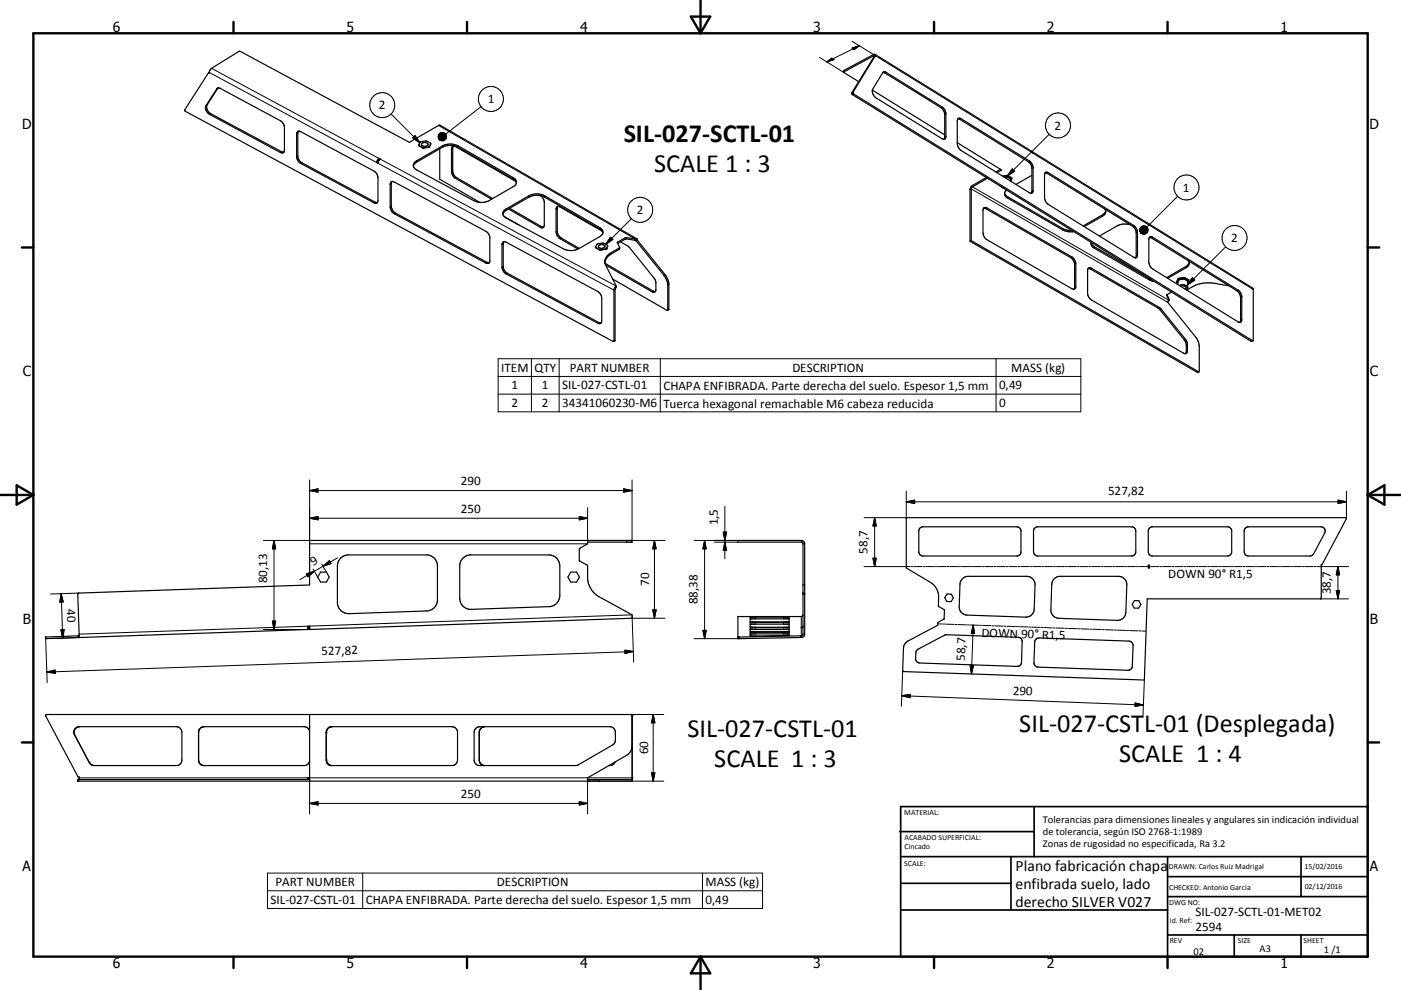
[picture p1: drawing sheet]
<svg xmlns="http://www.w3.org/2000/svg" width="420mm" height="297mm" viewBox="0 0 420 297" stroke-linecap="round" stroke-linejoin="round" font-family="sans-serif">
<g fill="none" stroke="#000" stroke-width=".36">
<path d="M262.2 16.9l-.4-.1-8.8 4.8M262.4 16.9l.2 .1a.49 .49 0 0 0-.1-.6 .49 .49 0 0 0-.7 0l-8.7 4.7-.1 .5M262.4 16.9l-.4 .2-6.6 10.8 .1 .4 119.6 74.1 .6-.2M262.4 16.9l-6.6 10.8 .1 .5 119.8 74M262.4 16.3l47 29.2M62.5 21.8l.2 .1 .2-.7 .5-.7 8.6-5.1 50.7 27.3 8.8-5.1h.5l58.9 34M62.5 21.8l-7.1 11.1 .2 .5 128.4 69.1M62.7 21.7l-.2 .1M65.1 26.5l.3-.1 .6 .1 18.1 9.7a2.51 2.51 0 0 1 1.2 2v6.8a.76 .76 0 0 1-.4 .8 .76 .76 0 0 1-.8-.1l-21.3-11.4a2.22 2.22 0 0 1-1.1-2.6zM65.3 26.4l-3.2 5.1a2.17 2.17 0 0 0 1.1 2.6l21.4 11.5 .5 .1M65.4 26.4h-.1M89.2 39.5h1l21.9 11.8a2.49 2.49 0 0 1 1.2 2v6.8a.75 .75 0 0 1-.3 .8 .75 .75 0 0 1-.9-.1l-21.9-11.8a2.51 2.51 0 0 1-1.3-2v-6.8z"/>
<path d="M89.5 39.4l-.2 .4v7.2l.8 1.5 22.3 12.1 .7 .2M253 21.6l4.5 2.9M261.5 27l21.7 13.5M264.7 21.7l.6 .2 16.8 10.4a2.76 2.76 0 0 1 1.1 2.1v6.8l-.1 .6M264.8 21.7h.9l17 10.5a2.66 2.66 0 0 1 .9 2v6.8a.69 .69 0 0 1-.3 .7 .69 .69 0 0 1-.9-.1l-19.8-12.2a2.35 2.35 0 0 1-1-2.7zM287.1 35.7l.5-.3 .5 .2 20.7 12.8 .7 .9 .2 .8v7.3a.67 .67 0 0 1-.4 .5 .67 .67 0 0 1-.7-.1l-20.7-12.8-.6-.9-.3-1zM287.2 35.6l.6 .2 20.6 12.8a2.64 2.64 0 0 1 1 2v6.9l-.2 .5M113.3 48.6l-.4 .2M113.3 48.6h.1M113.6 48h.1M113.6 47.5l.4 .2-.5 .7-.2 .6-.4-.2M113.6 47.5v.5"/>
<path d="M113.6 47.5l-.5 .7-.2 .6M113.6 48l-.3 .6M117.1 54.7l.5-.3 .6 .2 27.4 14.8a2.58 2.58 0 0 1 1.2 1.8v7.2a.75 .75 0 0 1-1.2 .5l-27.4-14.8a2.47 2.47 0 0 1-1.2-2zM117.5 54.5l-.2 .6v6.8a2.5 2.5 0 0 0 1.2 2l27.5 14.8 .7 .1M123.9 49.8l.3-.6 .7-.6 7.8-4.4a5.3 5.3 0 0 1 4.7 0l16.5 9.5 .7 .7M124.4 48.6l8.3-4.8a5.3 5.3 0 0 1 4.7 0l16.5 9.5a1.43 1.43 0 0 1 1 1.4 1.43 1.43 0 0 1-1 1.3l-7.2 4.2a5.1 5.1 0 0 1-4.7 0l-17-9.2a1.4 1.4 0 0 1-.6-2.4zM125.5 43.5l.1 .1M125.5 43.5l.2 .2M125.6 43.7h.1M125.7 43.7l1 .6M126.4 43.1a1.13 1.13 0 0 1 1.9 .3 1.12 1.12 0 0 1-1.9-.2zM126.7 44.3h.4"/>
<path d="M126.7 44.3l.4 .1M126.7 44.3h.1M126.9 44.4h.1M127 44.4h-.1M127.1 44.3v.1M128.5 44.1l-1.4 .3M128.5 44.1v.1M128.6 44.1h.1M128.8 44l-.3 .1M128.8 44h.1M129.1 43.2l-.3 .8M129.1 43.2l-.1-.3a2.61 2.61 0 0 0-2.9-.3l-.6 .9"/>
<path d="M129.1 43.2h.1M131.8 44.7v9.1l12 6.9M135.9 43.8l-.2 .4v7.3l.6 1.3 11.4 6.8M154.6 54.4l.2 .5M154.6 54.4l-18.1-10.4a.69 .69 0 0 0-.7-.2 .69 .69 0 0 0-.4 .6v7.3l.6 1.3 11.4 6.8M162 58.7a2.52 2.52 0 0 1 1.2 2v6.8l-.2 .6M287 42.8l13.3 8.2-1.4 .8M295.7 53.2l-4.2 2.5-.6 1-.1 15.7M296.1 53.5l-4.6 2.6-.3 .4v15.7M300 50.8l-1.4 .8M300.2 56l.6 .4M301.1 53.2h.1"/>
<path d="M301.2 53.2l1.2 .1M301.2 57.9l.2 1 .7 .6 16.5 9.5 1.6 .5h1.8M301.2 57.9l.7 1 16.7 9.7 1.5 .5h1.3M301.8 57l-.6 .9M301.9 52.7l-1.2 .2 1.3-.2 1.2 .8M301.9 52.7l.2 .1M301.9 52.7v.1M301.9 52.8l-.7 .4M302.1 52.8l1.1 .7M302.1 52.8l.4 .5M302.5 53.3l.1 .1M302.6 53.4h.6"/>
<path d="M302.6 53.4l.3 .2 .1 .8M303.2 53.5l-.2 .6M309.3 45.5l.3 .1M309.4 45.5l.3 .5-.1-.4M309.4 52.6l-4.8 2.7M309.5 45.5l66.1 41 .1 15.7M313.3 51.8l.6 .2 26 16.2 .7 1.5v7.2l-.1 .4M313.4 51.8l.4 .1M313.4 51.7l.9 .1 25.6 15.8a2.76 2.76 0 0 1 1.1 2.1v6.8a.69 .69 0 0 1-.3 .8 .69 .69 0 0 1-.8-.1l-26-16.2-.7-1.5v-7.3zM150.8 64.3l.9-1.2 6.9-3.9a5 5 0 0 1 4.7 0l16.5 9.5 .8 .7M150.8 72.6h.9l27.5 14.8a2.51 2.51 0 0 1 1.2 2v6.8a.75 .75 0 0 1-.4 .8 .75 .75 0 0 1-.8 0l-27.7-15-.7-.8-.3-1v-6.8zM151 72.5l-.1 .7v6.7a2.46 2.46 0 0 0 1.2 2.1l27.4 14.8 .7 .1"/>
<path d="M151.1 64.9l4.5 2.6M151.2 63.1l7.4-4.4a5.2 5.2 0 0 1 4.7 0l16.5 9.6a1.44 1.44 0 0 1 1 1.3 1.44 1.44 0 0 1-1 1.4l-6.3 3.6a5.2 5.2 0 0 1-4.6 .1l-17.1-9.2a1.4 1.4 0 0 1-.6-2.4zM152.4 62.7l9.6 5.5 .6 .2 .4-.3M152.8 62.5l9.5 5.5 .7 .2M167.2 61.9l-.1 .6v6.8a2.56 2.56 0 0 0 1.1 2.1l5.5 3.1M178.6 74.1l.1 .2M178.6 74.1h.1M178.7 74.3h.1M178.7 74.3l1 .6M179.5 73.7a1.13 1.13 0 0 1 1.9 .4 1.12 1.12 0 0 1-2-.3zM179.7 74.9l.2 .1M179.7 74.9h.1"/>
<path d="M179.7 74.9l.3 .1M179.9 75h.2M180.6 69.4l.2 .4M180.6 69.4l-12.7-7.3a.71 .71 0 0 0-.9-.1 .71 .71 0 0 0-.3 .8v6.7a2.56 2.56 0 0 0 1.2 2.1l5.4 3.1M181.4 79l14.4 8.3 .7 .2M181.5 74.8l-1.4 .2M181.8 74.6l-.3 .2M182.2 73.8l-.4 .8M182.2 73.8l-.1-.2a2.51 2.51 0 0 0-3-.4l-.5 .9M182.2 73.8h.1M185.8 74.3l-2.5 1.5a2.92 2.92 0 0 0-1.7 3.8l3.2 6.2M186 72.5l2.8 1.8 7.4 9.3 .4 1.1v2.4a.71 .71 0 0 1-1.1 .4l-13.9-8"/>
<path d="M190.4 72.1l-2.7-.4-2.5 1.4M190.4 71.7l-2.7-.4-2.5 1.3 .6 2.1-2.5 1.5a3.5 3.5 0 0 0-2 2.5M190.4 71.7v.4M190.4 72.1l.2-.1 .1 .3M190.4 71.7l.4-.1 .3 .5M190.7 72.3l8.3 10.3a5.1 5.1 0 0 1 1.2 3l-.1 7.5M191.1 72.1l8.3 10.2 .8 1.5 .3 1.2v7.9l-.4 .2M191.1 72.1l-.4 .2M290.8 72.4l68.2 39.4 .5-.3M291.2 72.2l68.3 39.3M291.2 72.2l-.4 .2M294.9 62.4l.6 .2 25.5 14.7a2.56 2.56 0 0 1 1.2 2v6.8l-.2 .7"/>
<path d="M295 62.4h.9l25.7 14.8 .7 .9 .2 .8v7a.72 .72 0 0 1-.3 .8 .72 .72 0 0 1-.8-.1l-25.7-14.8-.7-.9-.3-1v-6.8zM327.1 72.9l.7 1 17.2 9.9M327.2 72.7a1.48 1.48 0 0 0 .9 1.8l16.5 9.5 1.6 .5M331.2 62.7a1.35 1.35 0 0 1-.7 2.1l-5.4 3.2M331.5 63.3l-.7 1-6.1 3.5M338.8 67.4a5.2 5.2 0 0 0-3.9 .4l-5.3 3M344.6 71.3l.4-.3 .6 .2 26 16.1 .7 1.5v7.3a.68 .68 0 0 1-.4 .6 .68 .68 0 0 1-.7-.1l-25.8-16.1-.8-1.1-.2-.8zM344.6 71.2l.4 .1 25.8 15.9a2.74 2.74 0 0 1 1.1 2.1v6.8l-.1 .6M356.2 78.2a1.36 1.36 0 0 1-.6 2.1l-5.5 3.2M356.5 78.8l-.7 1-6 3.5M183.7 83.7l16.4 9.4M184.8 85.8l-.4 1v15.4l-.4 .2"/>
<path d="M184.8 85.8l-.5 .5-.2 .7-.1 15.5M326.2 80.6l.4-.3 .7 .2 20.4 11.8 7.9 9.7 .4 1.1v2.2a.73 .73 0 0 1-.3 .7 .73 .73 0 0 1-.9-.1l-27.5-15.9a2.65 2.65 0 0 1-1.2-2zM326.3 80.5l.6 .2 20.7 12 7.6 9.5 .5 1.3v2l-.2 .6M349.9 88.4l-.1 .2 .7 1.5M349.9 88.4l.6 1.7M350.5 90.1l-.4 .6 8.3 10.3a5.3 5.3 0 0 1 1.1 3v7.5M351.2 87.6l-1.3 .8M352.9 84.6l.2 .2M353.3 83.7l-.3 .8M353.3 83.7h.1M353.5 83.6l-.2 .1M353.5 83.6h.1"/>
<path d="M353.5 83.6l.7 .2M353.6 85.7a1.92 1.92 0 0 1 2.5 .5M353.9 85.9a1 1 0 0 1 1.6 .6l-.2 .2M354.2 83.8l1.4 .2M354.2 83.8l-1 .4-.1 1.2M355 83.4h.1M355 83.4l-1.5 .2M355 83.4l-.8 .4M355.1 83.4h.1M355.1 83.4l1.1 .6M355.1 83.4l.5 .6M355.6 84l.3 .1"/>
<path d="M355.6 84l.2 .1M355.8 84.1l.3 .5M356.1 84.6l-.1 1.9-.4 .4M356.1 84.6v.1M356.2 84v.1M356.2 84.1v.1M356.2 84.1h-.3M356.2 84.1l-1.2-.8-1.6 .3-.5 1M356.2 84.2l-.1 .4M368.4 85.7l-4.3-.7a10.1 10.1 0 0 0-6.5 1l-1.8 1M271.8 155.4l131.6-.1 .3 .2-7.3 13.9h-.3l-.1 10.2-52.1 .1-.8 24.3-72.3-2.5-.2-.3 .3-6.8 .4-1.4 .9-.7 8.9-4.7 .1-.9 1.8-1 .2-2.6-1.9-1.3 .1-2.6a5 5 0 0 0-2.4-4.5l-7.3-4.3zM275.8 158.4l.9-.4h28.2l.7 .3 .5 .8v6.7l-.4 .6-.6 .4h-28.4a1.26 1.26 0 0 1-1.2-1.2v-6.3z"/>
<path d="M310.1 158.6l1-.6h28.1a1.3 1.3 0 0 1 1.3 1.3v6.3a1.3 1.3 0 0 1-1.3 1.2h-28.1a1.31 1.31 0 0 1-1.2-1.2v-6.3zM344.6 158.4l.9-.4h22.5a1.3 1.3 0 0 1 1.3 1.3v6.3a1.3 1.3 0 0 1-1.3 1.2h-22.5a1.3 1.3 0 0 1-1.2-1.2v-6.3zM373.4 158.4l.9-.4h21.7a1.27 1.27 0 0 1 1.2 1.9l-3.4 6.2-.8 .7h-18.7a1.31 1.31 0 0 1-1.3-1.2v-6.3zM96.1 171.6h1.7l.9 1.5-.9 1.5h-1.7l-.8-1.5zM102.1 167.4l1.1-.7 1.3-.2h23.3a3.3 3.3 0 0 1 3.3 3.3v10.2a3.3 3.3 0 0 1-3.1 3.3l-23.4 .8a3.3 3.3 0 0 1-3.4-3.3v-11.4l.2-.9zM138.8 167.4l1.1-.7 1.3-.2h23.3a3.3 3.3 0 0 1 3.3 3.3v8.9a3.3 3.3 0 0 1-3.2 3.3l-23.3 .8a3.3 3.3 0 0 1-3.5-3.3l.1-10.1 .4-1.3zM171.1 171.6h1.8l.8 1.5-.8 1.5h-1.8l-.8-1.5zM176.2 162.6h13.3v-.5h-96.7v13.4l-69.3 2.5-.2 .3 .4 13M176.2 162.1v1.1l-2.5 1.5v3.5l2.4 1.4 .1 3.6a6.7 6.7 0 0 0 3.4 5.8l9.9 5.5v1l-96.6 3.4M240.7 175.5h.5M283.9 178.2l1.3 .1 .6 1.1-.7 1.1h-1.3l-.6-1.2zM288.6 173.6l.9-.6 .8-.1h17.5a2.5 2.5 0 0 1 2.5 2.6l-.2 7.2a2.48 2.48 0 0 1-2.6 2.5l-17.5-.7a2.47 2.47 0 0 1-2.4-2.5l.2-7.1z"/>
<path d="M316.1 173.6l1-.6 .7-.1h17.5a2.5 2.5 0 0 1 2.5 2.6l-.3 8.2a2.47 2.47 0 0 1-2.5 2.4l-17.5-.6a2.48 2.48 0 0 1-2.4-2.6l.2-7.6 .3-1.1zM344.3 169.6h.3v.8h-.3zM13.7 191.6h.1M23.4 191.3h.3M23.4 190.8h.3M23.4 190.8v.5M23.4 190.8l-9.7 .3v.5M23.4 191.3l-9.7 .3M92.4 188.9l-68.7 2.4M92.4 188.9l-.1-1 .5-.1 .1 1.1M92.4 188.9h.5M92.8 188.3l-.5 .1"/>
<path d="M221.2 185v6.6l18.8-.3M221.2 191.1h.1M221.3 185h-.1M224.9 185.2h11.6M224.9 185.2v1.3M224.9 186.8v1.3M224.9 188.4v1.1h1.1h10.6v-1.1M224.9 189.7v1.1M224.9 189.7h.1M224.9 188.4h.1M224.9 188.1h11.6M224.9 186.8h11.6"/>
<path d="M224.9 186.5h11.6M224.9 185.7h.1M224.9 189.7h11.6M224.9 188.4h11.6M224.9 190.2h11.6M224.9 190.8h.1M224.9 190.2v.1M224.9 185.7h11.6M224.9 188.1h.1M224.9 186.5h.1M225 188.9h11.5M225 187.3h11.5"/>
<path d="M225 186.8h-.1M225 185.2h-.1M236.5 190.6l-11.6 .2M236.5 188.9h.1M236.5 189.7h.1M236.5 190.6h.1M236.5 188.4h.1M236.5 190.2l.1 .1M236.5 186.8h.1M236.5 186.5h.1M236.5 188.1h.1M236.5 185.2h.1"/>
<path d="M236.5 185.7h.1M236.5 187.3h.1M236.6 185.2v1.3M236.6 186.8v1.3M236.6 189.7v.9M240 190.8l.5-.1 .2-.4-.1-27.5-.4-.2h-19v-.5h19l.9 .6 .1 27.6a1.06 1.06 0 0 1-1.2 1M240 190.8l-18.7 .3M240 190.8v.5M240.2 188.3v.1M240.5 188.3l-.3 .1M240.6 188.1l-.1 .1M240.7 188l-.2 .3"/>
<path d="M240.7 187.8v.2M240.7 184.5l-.5 .5h-18.9M274.8 195.1l8.7-4.7 21.8 .8a1.22 1.22 0 0 1 1.2 1.3l-.3 6.2a1.25 1.25 0 0 1-1.2 1.2l-29.3-1a1.27 1.27 0 0 1-1.2-1.3l.1-2zM310.6 191.7l.9-.3 27 .9a1.3 1.3 0 0 1 1.2 1.3l-.2 6.3a1.3 1.3 0 0 1-1.3 1.2l-27-1a1.26 1.26 0 0 1-1.2-1.2l.2-6.3zM340.1 180.2h1.3l.6 1.2-.6 1.1-1.3-.1-.7-1.1zM59.6 219.4v9.2M59.7 218.9l-.1 .2M59.8 218.9l-.3 .5M60.1 218.4l-.4 .5M60.6 218.1l-.5 .3M60.9 218h30.3a1.67 1.67 0 0 1 1.6 1.4M60.9 218l-.3 .1"/>
<path d="M61.2 218h-.3M92.8 214.4v19.9M97.9 219.4l-.1 8.6M98 218.9l-.2 .5M98.2 218.6l-.2 .3M98.3 218.6l-.4 .5M98.7 218.2l-.5 .4M98.9 218.1l-.9 .8M99.5 218h36a1.72 1.72 0 0 1 1.7 1.7v8.3a1.73 1.73 0 0 1-1.4 1.7l-36.9-.1M99.5 218l-.6 .1M142.6 218.6l.4-.4 .8-.2h39a1.69 1.69 0 0 1 1.7 1.7v2.7l-.6 .9-11.1 6.4h-29.3a1.73 1.73 0 0 1-1.3-1.7v-8.3zM143.7 219.7v8.3"/>
<path d="M143.7 219.4v.3M143.8 219.1l-.1 .6M144.5 218.2l-.7 .9M144.5 218.2l.9-.2zM189.3 214.4l.2 .2M189.3 214.4h-175.4l-.2 .4 9.7 18.3h.3v.7M189.5 214.6v9.1a3.4 3.4 0 0 1-1.7 2.9l-11.6 6.8v.9M189.5 214.6v19.7M22.2 220.2l4.6 8.6M22.3 220.2a1.65 1.65 0 0 1 1.5-2.2h29.1a1.72 1.72 0 0 1 1.6 1.7v8.3a1.73 1.73 0 0 1-1.4 1.7h-24.9l-.8-.3M22.3 220.2l4.5 8.6M26.8 228.8l.6 .6"/>
<path d="M27.2 229.3l.2 .1M59.5 228.3l.6 1M60.1 229.3l.5 .3M92.8 233.4h-.5l.1 .5M92.8 228.3a1.61 1.61 0 0 1-1.6 1.4l-30.6-.1M97.8 228l.3 .9M97.8 228l.2 .9M98 228.9l.7 .6M98 228.9l.9 .7M98.9 229.6l.3 .1M143.7 228l.1 .6M143.7 228v.3"/>
<path d="M143.8 228.6l.5 .7 .8 .4M144.8 229.6l.2 .1M176.2 233.9h13.3M184.4 228.6a1.68 1.68 0 0 1-1.9 1.1M189.5 233.6v.7h-166.2v-.4h69.5"/>
</g>
<g fill="none" stroke="#000" stroke-width=".3">
<path d="M245.7 17.2l7.4 4.6M247.9 18.6l1.4-1.1 .7 .4zM255.5 14.4l2.1-.7-1.5 1.2zM255.5 12.4l7.1 4.4M257.6 13.7l-9.7 4.9M261.8 16.4v.4l.4 .2M262.6 16.8l46.8 29M262.6 16.8l-.2 .1M62.1 31.5l-.4 .2M62.7 21.7l50.2 27.1M63.2 34.1l-.4 .2M63.4 20.5l50.2 27"/>
<path d="M65.3 26.4l-.3 .3M89.3 40l-.4 .2M117.2 34.2l8.7 8.6M131.5 37.6l58.9 34.1M144.2 32l-10.6 8.2M253.1 21.1v.4M255.8 27.7l-.4 .2M255.9 28.2l-.3 .2M265.7 21.7l-.4 .2M282.4 32.1l-.3 .2M283.6 34.2l-.4 .2M288.1 35.6l-.3 .2"/>
<path d="M84.4 45.5l-.3 .2M89.3 46.8l-.4 .2M90.5 48.8l-.3 .2M113.3 49l70.8 38 .3-.2M114 47.7l70.8 38.1M117.3 55.1l-.3 .2M124.4 40.7l1.5 2.1-2.2-1.4zM124.9 48.2v.4M132.7 43.8v.4M135.7 44.5l-.3 .2M135.7 51.3l-.3 .2M136.9 53.3l-.4 .2"/>
<path d="M137.4 43.8v.4M153.9 53.3v.4M158.6 58.7v.5M163.3 58.7v.5M283.6 41l-.4 .2M290.8 56.9l.4-.2 58.9 34M291.5 55.7v.4l59 34M300.5 52.8l1.6-.2 1.4 .8-.5 1M302.1 59.1v.4M303.5 50.7l.7 .7-2.1 1.4zM308.6 48.3l-.4 .2M309.7 46l66 40.8"/>
<path d="M309.7 57.2l-.3 .2M309.7 50.3l-.3 .3M314.3 51.8l-.4 .2M314.6 40.3l-12.5 12.5M353.1 58.9l-9.3 9.2M112.4 60.6l-.3 .2M117.3 61.9l-.3 .2M118.5 63.9l-.3 .2M146 78.7l-.4 .2M150.9 79.9l-.4 .3M150.9 73.2l-.4 .2M151.7 62.7v.4"/>
<path d="M162.3 68l-.3 .2M167.1 69.3l-.4 .2M167.1 62.5l-.4 .3M168.2 71.4l-.3 .2M179.8 68.3v.4M183 71.2l.7 .7-2.1 1.4zM183.3 75.8v.4M185.2 72.6v.4M185.7 74.4v.4M187.5 71.3v.4M187.8 71.3v.4M189.3 65.6l-7.7 7.7"/>
<path d="M190.4 72.1l.3 .2M295.9 62.4l-.4 .2M318.6 68.6v.4M321.4 77.1l-.4 .2M322.5 79.1l-.3 .2M328.1 74v.5M330.5 64.4v.4M339.9 67.6l-.4 .2M341 69.7l-.4 .2M341 76.5l-.4 .2M345.6 71.2l-.4 .2M355.6 79.9v.4"/>
<path d="M367.5 74l-11.4 11.4M152.1 82l-.4 .2M179.5 96.8l-.3 .2M195.8 87.3l-.3 .2M199.4 82.3l-.4 .3M200.5 92.8l-.3 .2M200.5 85.4l-.3 .2M322.5 85.9l-.3 .2M327.3 80.5l-.4 .2M344.6 83.5v.5M347.5 92.2l-.3 .2M348.1 92.7l-.3 .2"/>
<path d="M349.8 88.5v.1M353.1 84.9l-.4-.3 .5-1.1 1.9-.3 1.4 .8-.4 1M357.5 83.3l.7 .7-2.1 1.4zM371.2 87l-.4 .2M372.3 89.1l-.4 .2M372.3 95.9l-.4 .2M149.3 107.6h174.7v15.9h-174.7zM149.3 112.9h174.7M149.3 118.2h174.7M159.3 107.6v15.9M167.6 107.6v15.9M184.4 102.1l-.3 .2"/>
<path d="M198 107.6v15.9M298.6 107.6v15.9M355.4 101.8l-.3 .2M356 103.3l-.3 .2M356 105.3l-.3 .2M359.3 111.5l-.3 .2M375.5 102.2l-.4 .2M92.8 144v18.1h-13.8M92.8 155.5h83.4M92.8 155.5l2.5-.5v1zM92.8 147.2l2.5-.5v1zM92.8 147.2h96.7"/>
<path d="M173.7 155l2.5 .5-2.5 .5zM176.2 152.3v9.8M187 146.7l2.5 .5-2.5 .5zM189.5 144v18.1h9.9M216.8 159.6h1l-.5 2.5zM217.3 151.9v15.7M259.1 155.3h12.9M262.2 155.3v14.7M262.2 155.3l.5 2.5h-1zM271.7 150.6h132M271.7 150.6l2.5-.6v1.1zM271.7 147.4v8.2"/>
<path d="M401.2 150l2.5 .6-2.5 .5zM403.7 147.4v8.2M18.3 178.1l.5 13.3M18.3 178.1l.6 2.5h-1zM23.6 177.9l-8.4 .3M82.1 162.1v26.8M82.1 162.1l.6 2.6h-1zM91.8 172.2l2.4-.8-1.9 1.7zM92.8 163.2h83.4M93.9 170.7l1.4 2.4M94.2 171.4l-4.3 2.5M96.5 169.2l1.3 2.4"/>
<path d="M96.8 169.9l2-1.7 .4 .9zM96.8 169.9l-2.6 1.5M101.2 167.4l-4.4 2.5M187.8 162.1v.5M196.2 162.1l.5 2.6h-1zM196.2 162.1v23.4M208.1 162.1h13.1M211.2 162.1l.5 2.6h-1zM211.2 162.1v29.5M214.1 162.6h7.1M217.3 162.6l.5 2.5h-1zM240.2 162.1v.5"/>
<path d="M240.7 163.2h.5M240.7 177.9h.5M240.7 178.3h.5M259.1 170h13.8M261.7 167.5h1l-.5 2.5zM273.2 170h.6M274.1 170h2.4M276.8 170h.5M277.6 170h2.4M280.3 170h.6M281.2 170h2.4M283.8 170h.7"/>
<path d="M284.7 170h2.4M287.4 170h.6M288.3 170h2.4M291 170h.6M291.8 170h2.4M294.5 170h.6M295.4 170h2.4M298.1 170h.6M299 170h2.3M301.6 170h.6M302.5 170h2.4M305.2 170h.6"/>
<path d="M306.1 170h2.3M308.7 170h.6M309.6 170h2.4M312.3 170h.6M313.2 170h2.3M315.9 170h.5M316.7 170h2.4M319.4 170h.6M320.3 170h2.4M323 170h.5M323.9 170h2.3M326.5 170h.6"/>
<path d="M327.4 170h2.4M330.1 170h.6M330.9 170h2.4M333.6 170h.6M334.5 170h2.4M337.2 170h.6M338.1 170h2.3M340.7 170h.6M341.6 170h2.4M344.3 170h.6M345.2 170h2.3M347.8 170h.6"/>
<path d="M348.7 170h2.4M351.4 170h.6M352.3 170h2.3M355 170h.5M355.8 170h2.4M358.5 170h.6M359.4 170h2.4M362.1 170h.5M363 170h2.3M365.6 170h.6M366.5 170h2.4M369.2 170h.6"/>
<path d="M370.1 170h2.3M372.7 170h.6M373.6 170h2.4M376.3 170h.6M377.1 170h2.4M379.8 170h.6M380.7 170h2.4M383.4 170h.6M384.3 170h2.4M386.9 170h.6M387.8 170h2.4M390.5 170h.6"/>
<path d="M391.4 170h2.3M394 170h.6M394.9 170h9.4M395.9 179.7h8.4M400.6 177.1h1l-.5 2.6zM401.1 170v9.7M401.1 170l.5 2.5h-1zM13.7 191.6l.4 13.2M13.7 191.1v.5M18.2 189l1-.1-.4 2.5zM23.7 191.3l-8.1 .2M79 188.9h13.9"/>
<path d="M81.7 186.3h1l-.6 2.6zM92.3 187.9l-68.6 2.4M187.4 195.1l2.5 .4-2.5 .5zM189.5 184.5l-96.7 3.3M189.9 195.5l-175.9 6.1M195.7 183h1l-.5 2.5zM199.4 185.5h-9.9l.5 13.1M208.1 191.6h13.1M210.7 189.1h1l-.5 2.5zM221.7 191.1v.5M226.6 185.2v.5M226.6 186.7v.6"/>
<path d="M226.6 188.3v.6M226.6 189.7v.5M234.9 185.2v.5M234.9 186.7v.6M234.9 188.3v.6M234.9 189.7v.5M240.2 185v6.3M240.7 190.3h.5M281.1 187.2h1.2M282.7 187.2h.6M283.6 187.3h2.4M286.3 187.4h.6"/>
<path d="M287.2 187.4l2.5 .1M290 187.5h.6M290.9 199.7h.9l-.5 2.5zM290.9 187.5l2.5 .1M291.8 187.5l-.5 14.7M291.8 187.5l.4 2.6-1-.1zM293.7 187.6h.6M294.6 187.6l2.5 .1M297.4 187.7l.6 .1M298.3 187.8h2.4M301 187.9h.7M302 187.9l2.4 .1"/>
<path d="M304.7 188h.6M305.6 188l2.5 .1M308.4 188.1h.6M309.3 188.1l2.5 .1M312.1 188.2l.6 .1M313 188.3l2.4 .1M315.7 188.4h.6M316.6 188.4l2.5 .1M319.4 188.5h.6M320.3 188.5l2.5 .1M323.1 188.6l.6 .1M324 188.7l2.4 .1"/>
<path d="M326.7 188.8h.7M327.7 188.8l2.4 .1M330.4 188.9h.6M331.3 188.9l2.5 .1M334.1 189h.6M335 189l2.5 .1M337.8 189.1l.6 .1M338.7 189.2l2.5 .1M341.5 189.3h.6M342.4 189.3h1.2M14 201.6l2.5-.6 .1 1zM59.5 219.7h.1"/>
<path d="M97.8 219.7h.1M143.7 219.7h.1M189.2 214.4h9.8M189.5 214.7h.1M195.8 214.4v19.9M195.8 214.4l.5 2.4h-1zM270.4 208.7l72.4 2.8M270.4 208.7l2.5-.4-.1 1zM270.6 201.2l-.4 10.7M340.3 210.9l2.5 .6-2.5 .4zM343.1 204l-.4 10.7M22.4 220.5h.1"/>
<path d="M23.6 233.9v.4M23.7 233.4h68.6M26.8 228.8h.1M59.5 228h.1M92.8 233.4h96.7M92.8 234.3v9.9M97.8 228h.1M143.7 228h.1M179.6 233.9v.4M189.5 233.4h.1M195.3 231.9h1l-.5 2.4zM199 234.3h-22.8v9.9"/>
<path d="M92.8 241l2.5-.5v1zM92.8 241h83.4M173.7 240.5l2.5 .5-2.5 .5zM80.2 261.9h148.4v10.7h-148.4zM80.2 267.2h148.4M108.7 261.9v10.7M210.6 261.9v10.7"/>
<circle cx="114.6" cy="31.5" r="3.8"/>
<circle cx="147.2" cy="29.7" r="3.7"/>
<circle cx="317.2" cy="37.6" r="3.7"/>
<circle cx="355.7" cy="56.2" r="3.8"/>
<circle cx="191.9" cy="63" r="3.7"/>
<circle cx="370.1" cy="71.4" r="3.8"/>
</g>
<g fill="#000">
<circle cx="125.5" cy="43.5" r=".18"/>
<circle cx="128.6" cy="44.1" r=".18"/>
<circle cx="181.6" cy="74.8" r=".18"/>
<circle cx="181.8" cy="74.6" r=".18"/>
<circle cx="240" cy="190.8" r=".18"/>
<circle cx="189.2" cy="214.4" r=".18"/>
</g>
<g fill="none" stroke="#000" stroke-width=".71">
<path d="M10 10h400v277h-400zM70 6.6v3.4M140 6.6v3.4M207.1 5h5.8l-2.9 5zM210 0v10M280 6.6v3.4M350 6.6v3.4M6.6 74.2h3.4M410 74.2h3.5M0 148.5h10M5 145.6l5 2.9-5 2.9zM410 148.5h10.1"/>
<path d="M410 148.5l5.1-2.9v5.8zM6.6 222.7h3.4M410 222.7h3.5M70 287v3.4M140 287v3.4M210 287v10M210 287l2.9 5h-5.8zM280 287v3.4M350 287v3.4"/>
</g>
<g fill="none" stroke="#000" stroke-width=".51">
<path d="M269.7 249.5h40.3M270 242h140v45h-140zM270 257h140M303.1 257v16M310 242v15M350 257v30M390.1 257v12M270 265h33.1M270 273h80M350 269h60M350 263h60M350 280.5h60"/>
<path d="M370 280.5v6.5M390.1 280.5v6.5"/>
</g>
<g fill="#000" stroke="#000" stroke-width=".3">
<path d="M247.9 18.6l1.4-1.1 .7 .4zM255.5 14.4l2.1-.7-1.5 1.2zM124.4 40.7l1.5 2.1-2.2-1.4zM131.6 41.8l.4 .3zM131.6 41.8l.7 .4zM131.6 41.8l1 .4zM131.6 41.8l1.2 .4zM131.6 41.8l1.5 .4zM131.6 41.8l1.7 .2-.2 .2zM131.6 41.8l1.9 .1-.2 .1zM131.6 41.8l2.1-.2-.2 .3zM131.6 41.8l2.2-.4-.1 .2z"/>
<path d="M131.6 41.8l2.3-.7-.1 .3zM131.6 41.8l2.3-1v.3zM131.6 41.8l2.2-1.2 .1 .2zM131.6 41.8l2.1-1.5 .1 .3zM131.6 41.8l1.9-1.7 .2 .2zM133.3 40l.2 .1-1.9 1.7zM133.1 39.8l.2 .2-1.7 1.8zM132.8 39.8h.3l-1.5 2zM132.6 39.8h.2l-1.2 2zM132.3 39.8h.3l-1 2zM132 39.9l.3-.1-.7 2zM131.8 40.1l.2-.2-.4 1.9z"/>
<path d="M131.8 40.1l-.2 1.7v-1.5zM131.6 40.3v1.5zM131.5 40.5l.1 1.3zM131.4 40.7l.2 1.1zM131.4 41l.2 .8zM131.4 41.3l.2 .5zM131.5 41.5l.1 .3zM303.5 50.7l.7 .7-2.1 1.4zM183 71.2l.7 .7-2.1 1.4zM342.1 69.9l.4 .3zM342.1 69.9l.7 .3zM342.1 69.9l1 .3z"/>
<path d="M342.1 69.9l1.2 .3zM342.1 69.9l1.5 .2zM342.1 69.9h1.7l-.2 .2zM342.1 69.9l1.9-.2-.2 .2zM342.1 69.9l2-.4-.1 .2zM342.1 69.9l2.1-.7-.1 .3zM342.1 69.9l2.1-.9v.2zM342.1 69.9l2.1-1.2v.3zM342.1 69.9l2-1.5 .1 .3zM342.1 69.9l1.8-1.7 .2 .2zM343.7 68l.2 .2-1.8 1.7zM343.5 67.9l.2 .1-1.6 1.9z"/>
<path d="M343.3 67.8l.2 .1-1.4 2zM343 67.7l.3 .1-1.2 2.1zM342.7 67.8l.3-.1-.9 2.2zM342.5 67.8h.2l-.6 2.1zM342.2 68l.3-.2-.4 2.1zM342 68.2l.2-.2-.1 1.9zM342 68.2l.1 1.7-.2-1.5zM341.9 68.4l.2 1.5zM341.8 68.6l.3 1.3zM341.7 68.9l.4 1zM341.7 69.2l.4 .7zM341.8 69.4l.3 .5z"/>
<path d="M341.9 69.7l.2 .2zM357.5 83.3l.7 .7-2.1 1.4zM92.8 155.5l2.5-.5v1zM92.8 147.2l2.5-.5v1zM173.7 155l2.5 .5-2.5 .5zM187 146.7l2.5 .5-2.5 .5zM216.8 159.6h1l-.5 2.5zM262.2 155.3l.5 2.5h-1zM271.7 150.6l2.5-.6v1.1zM401.2 150l2.5 .6-2.5 .5zM82.1 162.1l.6 2.6h-1zM91.8 172.2l2.4-.8-1.9 1.7z"/>
<path d="M96.8 169.9l2-1.7 .4 .9zM196.2 162.1l.5 2.6h-1zM211.2 162.1l.5 2.6h-1zM217.3 162.6l.5 2.5h-1zM261.7 167.5h1l-.5 2.5zM400.6 177.1h1l-.5 2.6zM401.1 170l.5 2.5h-1zM18.2 189l1-.1-.4 2.5zM18.3 178.1l.6 2.5h-1zM81.7 186.3h1l-.6 2.6zM187.4 195.1l2.5 .4-2.5 .5zM195.7 183h1l-.5 2.5z"/>
<path d="M210.7 189.1h1l-.5 2.5zM290.9 199.7h.9l-.5 2.5zM291.8 187.5l.4 2.6-1-.1zM14 201.6l2.5-.6 .1 1zM195.8 214.4l.5 2.4h-1zM270.4 208.7l2.5-.4-.1 1zM340.3 210.9l2.5 .6-2.5 .4zM195.3 231.9h1l-.5 2.4zM92.8 241l2.5-.5v1zM173.7 240.5l2.5 .5-2.5 .5z"/>
</g>
<g font-size="7.9">
<text x="187" y="42.7">SIL-027-SCTL-01</text>
<text x="196.2" y="51.6">SCALE 1 : 3</text>
<text x="206.1" y="221.1">SIL-027-CSTL-01</text>
<text x="305.6" y="219.7">SIL-027-CSTL-01 (Desplegada)</text>
<text x="214.1" y="230.1">SCALE 1 : 3</text>
<text x="335.5" y="228.7">SCALE 1 : 4</text>
</g>
<g font-size="4.7">
<text x="304.5" y="261.2">Plano fabricación chapa</text>
<text x="304.5" y="266.6">enfibrada suelo, lado</text>
<text x="304.5" y="272">derecho SILVER V027</text>
</g>
<g font-size="4.2">
<text x="33.9" y="9.6">6</text>
<text x="103.9" y="9.6">5</text>
<text x="173.9" y="9.6">4</text>
<text x="243.8" y="9.6">3</text>
<text x="313.9" y="9.6">2</text>
<text x="383.9" y="9.6">1</text>
<text x="6.7" y="38.7">D</text>
<text x="410.5" y="38.7">D</text>
<text x="6.9" y="112.9">C</text>
<text x="410.7" y="112.9">C</text>
<text x="6.9" y="187.1">B</text>
<text x="410.7" y="187.1">B</text>
<text x="6.8" y="261.4">A</text>
<text x="410.7" y="261.4">A</text>
<text x="33.9" y="290.4">6</text>
<text x="103.9" y="290.4">5</text>
<text x="173.9" y="290.4">4</text>
<text x="243.8" y="290.4">3</text>
<text x="313.9" y="290.4">2</text>
<text x="383.9" y="290.4">1</text>
</g>
<g font-size="3.9">
<text x="113.6" y="32.9">2</text>
<text x="146.2" y="31">1</text>
<text x="316.1" y="38.9">2</text>
<text x="354.7" y="57.5">1</text>
<text x="190.9" y="64.3">2</text>
<text x="369.1" y="72.6">2</text>
<text x="150.3" y="111.5">ITEM</text>
<text x="160.3" y="111.6">QTY</text>
<text x="170.9" y="111.5">PART NUMBER</text>
<text x="237.6" y="111.6">DESCRIPTION</text>
<text x="303.2" y="111.7">MASS (kg)</text>
<text x="153.3" y="116.8">1</text>
<text x="162.5" y="116.8">1</text>
<text x="168.6" y="116.8">SIL-027-CSTL-01</text>
<text x="198.9" y="116.9">CHAPA ENFIBRADA. Parte derecha del suelo. Espesor 1,5 mm</text>
<text x="299.6" y="116.8">0,49</text>
<text x="153.3" y="122.2">2</text>
<text x="162.5" y="122.2">2</text>
<text x="168.6" y="122.2">34341060230-M6</text>
<text x="198.9" y="122.3">Tuerca hexagonal remachable M6 cabeza reducida</text>
<text x="299.6" y="122.2">0</text>
<text x="138.2" y="145.6">290</text>
<text x="332.2" y="148.5">527,82</text>
<text x="138.2" y="153.9">250</text>
<text x="215.2" y="157.6" transform="rotate(-90 215.2 157.6)">1,5</text>
<text x="260.1" y="166.1" transform="rotate(-90 260.1 166.1)">58,7</text>
<text x="93.9" y="169.8" transform="rotate(-30 93.9 169.8)">9</text>
<text x="350.3" y="173.3">DOWN 90° R1,5</text>
<text x="80.1" y="175" transform="rotate(-90 80.1 175)">80,13</text>
<text x="194.6" y="175.8" transform="rotate(-90 194.6 175.8)">70</text>
<text x="399" y="178.3" transform="rotate(-90 399 178.3)">38,7</text>
<text x="20.1" y="182.7" transform="rotate(88 20.1 182.7)">40</text>
<text x="209.1" y="181.4" transform="rotate(-90 209.1 181.4)">88,38</text>
<text x="294.2" y="191" transform="rotate(2 294.2 191)">DOWN 90° R1,5</text>
<text x="96.4" y="196.6" transform="rotate(-2 96.4 196.6)">527,82</text>
<text x="289.3" y="198.3" transform="rotate(-88 289.3 198.3)">58,7</text>
<text x="303.6" y="208.4" transform="rotate(2 303.6 208.4)">290</text>
<text x="194.3" y="226.3" transform="rotate(-90 194.3 226.3)">60</text>
<text x="138.2" y="239.4">250</text>
<text x="82.5" y="265.9">PART NUMBER</text>
<text x="148.9" y="265.9">DESCRIPTION</text>
<text x="211.5" y="265.9">MASS (kg)</text>
<text x="81.1" y="271.2">SIL-027-CSTL-01</text>
<text x="109.6" y="271.3">CHAPA ENFIBRADA. Parte derecha del suelo. Espesor 1,5 mm</text>
<text x="211.5" y="271.2">0,49</text>
<text x="358.4" y="274.9">SIL-027-SCTL-01-MET02</text>
<text x="358.4" y="279.4">2594</text>
</g>
<g font-size="3.1">
<text x="312.7" y="246.8">Tolerancias para dimensiones lineales y angulares sin indicación individual</text>
<text x="312.7" y="250.4">de tolerancia, según ISO 2768-1:1989</text>
<text x="312.7" y="254">Zonas de rugosidad no especificada, Ra 3.2</text>
<text x="357.8" y="286.5">02</text>
<text x="377.6" y="285.6">A3</text>
<text x="396.9" y="285.9">1 /1</text>
</g>
<g font-size="2.4">
<text x="271.1" y="244.4">MATERIAL:</text>
<text x="271.2" y="252">ACABADO SUPERFICIAL:</text>
<text x="271.2" y="254.7">Cincado</text>
<text x="271.1" y="259.7">SCALE:</text>
<text x="350.4" y="260.8">DRAWN: Carlos Ruiz Madrigal</text>
<text x="391.1" y="260.6">15/02/2016</text>
<text x="350.5" y="267">CHECKED: Antonio Garcia</text>
<text x="391.2" y="266.7">02/12/2016</text>
<text x="350.5" y="271.4">DWG NO:</text>
<text x="350.7" y="276.9">Id. Ref:</text>
<text x="350.7" y="282.8">REV</text>
<text x="371.1" y="282.9">SIZE</text>
<text x="390.8" y="283">SHEET</text>
</g>
</svg>
